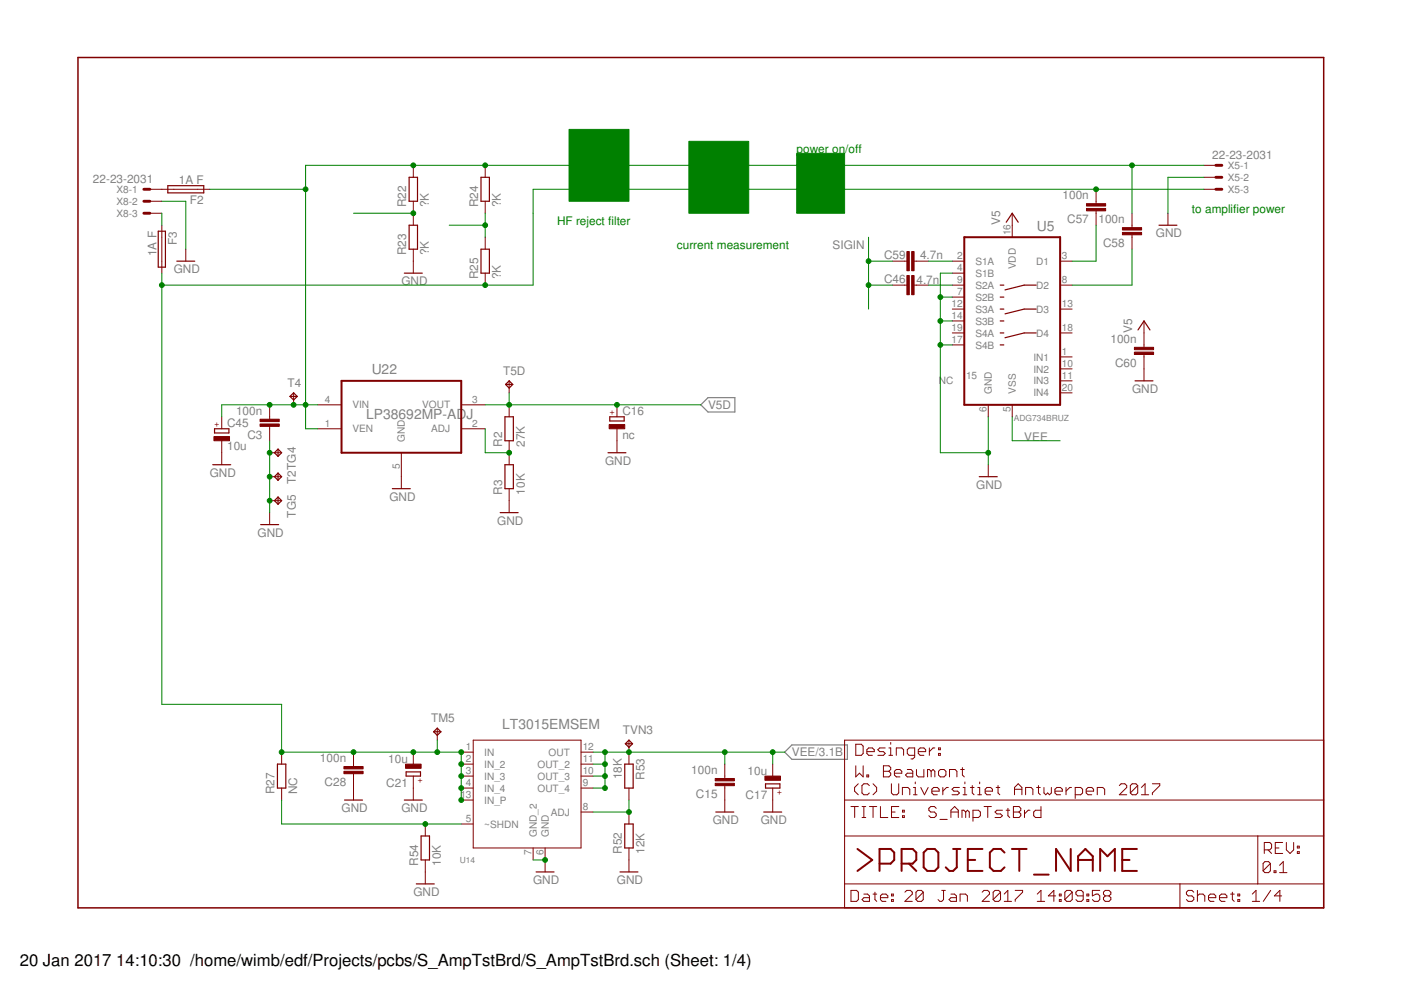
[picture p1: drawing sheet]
<svg xmlns="http://www.w3.org/2000/svg" width="297mm" height="210mm" viewBox="0 0 297 210" stroke-linecap="round" stroke-linejoin="round" font-family="sans-serif">
<path d="M148.6 85.8l1.5-1.5h5.7v3.1h-5.7zM166.4 159.5l1.5-1.6h11.8v3.1h-11.8z" fill="none" stroke="#808080" stroke-width=".25"/>
<path d="M16.5 12.2h264.1v180.3h-264.1z" fill="none" stroke="#800000" stroke-width=".32"/>
<g fill="none" stroke="#800000" stroke-width=".21">
<path d="M87.6 35.1v2.5M102.9 35.1v2.5M255.2 35.1h2.6M255.2 37.6h2.6M31.8 40.1h12.7M31.8 42.7h2.5M31.8 45.2h2.5M34.3 47.8v10.1M39.4 52.8v2.6M87.6 42.7v5.1M87.6 52.8v5.1M102.9 42.7v2.5"/>
<path d="M102.9 50.3v2.5M102.9 57.9v2.6M189.2 55.4h3.1M193.8 55.4h3M201.9 55.4h2.5M201.9 57.9h2.5M214.6 45.2v5.1M224.8 55.4h2.5M232.4 40.1v3.1M232.4 44.7v3.1M240 45.2v3.1M240 49.8v3"/>
<path d="M247.6 45.2v2.6M255.2 40.1h2.6M189.2 60.5h3.1M193.8 60.5h3M201.9 60.5h2.5M201.9 65.5h2.5M201.9 70.6h2.5M201.9 63h2.5M201.9 68.1h2.5M201.9 73.1h2.5M224.8 60.5h2.5M224.8 75.7h2.5"/>
<path d="M224.8 78.2h2.5M224.8 65.5h2.5M224.8 70.6h2.5M242.5 68.1v5.5M242.5 75.2v5.6M47 88.4v2.5M47 93.5v5M57.2 85.8v3.1M57.2 90.4v3.1M57.2 96h2.5M62.3 83.3v2.5M67.3 85.8h5.1"/>
<path d="M67.3 90.9h5.1M85.1 96v7.6M97.8 85.8h5.1M97.8 90.9h5.1M107.9 80.8v2.5M107.9 85.8v2.6M107.9 93.5v5M130.8 85.8v2.6M130.8 90.9v5.1M209.5 85.8v2.6M209.5 98.5v2.6M214.6 85.8v2.6"/>
<path d="M224.8 80.8h2.5M224.8 83.3h2.5M57.2 108.7v2.5M57.2 101.1h2.5M57.2 106.2h2.5M107.9 103.6v5.1M59.7 159.5v2.5M75 159.5v3M87.6 159.5v2.5M92.7 154.4v2.5M97.8 159.5h2.5M100.3 156.9h22.9v22.9h-22.9z"/>
<path d="M123.2 159.5h2.5M133.3 156.9v5.1M179.1 156.9h101.5v35.6h-101.5zM181.4 157.8h1.2l.4 .4v1.5l-.4 .4h-1.2zM183.8 159.4h1.6v-.4l-.4-.4h-.8l-.4 .4v.7l.4 .4h.8M187.7 158.6h-1.2l-.4 .4 .4 .4h.8l.4 .3-.4 .4h-1.2M188.5 158.6h.3v1.5M188.8 157.4v.4M194.7 159.4h1.6v-.4l-.4-.4h-.8l-.4 .4v.7l.4 .4h.8M197 158.6v1.5M198.2 158.6h-.4l-.8 .8M199 159.7h.4v.4h-.4z"/>
<path d="M199 158.6h.4v.4h-.4zM59.7 167.1v2.5M75 164v5.6M87.6 164.5v5.1M90.2 174.7v2.5M97.8 169.6h2.5M97.8 162h2.5M97.8 164.5h2.5M97.8 167.1h2.5M97.8 174.7h2.5M113 179.8v2.5M115.6 179.8v5.1"/>
<path d="M123.2 172.2h2.5M123.2 162h2.5M123.2 164.5h2.5M123.2 167.1h2.5M133.3 167.1v2.5M133.3 172.2v2.5M133.3 179.8v5.1M153.7 162v3.1M153.7 166.6v5.6M163.8 162v2.5M163.8 167.1v5.1M179.1 177.2h101.5"/>
<path d="M179.1 169.6h101.5M180.4 171h1.6M181.2 171v2.3M181.4 162.4v2.3l.8-.8 .8 .8v-2.3M182 166.2l-.8 .8v.7l.8 .8M182.8 171h.8M182.8 173.3h.8M183.2 171v2.3M183.8 164.3h.4v.4h-.4zM184.3 166.6l-.4-.4h-.7l-.4 .4v1.5l.4 .4h.7l.4-.4M184.3 171h1.6M185.1 171v2.3"/>
<path d="M185.1 166.2l.8 .8v.7l-.8 .8M186.7 171v2.3h1.5M187.3 162.4h1.2l.3 .4v.4l-.3 .3 .3 .4v.4l-.3 .4h-1.2zM187.3 163.5h1.2M188.5 160.1h.8M189 166.2v1.9l.4 .4h.8l.3-.4v-1.9M189 172.2h.8M189.6 163.9h1.6v-.4l-.4-.3h-.8l-.4 .3v.8l.4 .4h.8M190 160.1v-1.5h1.2l.4 .4v1.1M190.6 171h-1.6v2.3h1.6M191.3 168.5v-1.5h1.2l.4 .3v1.2M191.3 173h.4v.3h-.4z"/>
<path d="M191.3 171.8h.4v.4h-.4zM192.4 163.2h.7l.4 .3v1.2h-1.1l-.4-.4 .4-.4h1.1M193.7 168.5h.7M193.7 167h.4v1.5M193.9 160.1h-1.2l-.3-.4v-.7l.3-.4h1.2v1.9l-.4 .4h-.4M194.1 165.8v.4M194.3 163.2v1.1l.4 .4h1.2v-1.5M195.2 167l.8 1.5 .8-1.5M197.4 163.5l-.4-.3h-.3v1.5M197.4 163.5v1.2M197.4 163.5l.4-.3 .4 .3v1.2M197.6 167.7h1.5v-.4l-.4-.3h-.7l-.4 .3v.8l.4 .4h.7"/>
<path d="M198.5 171.4l-.4-.4h-.8l-.4 .4v.4l.4 .4h.8l.4 .4v.4l-.4 .3h-.8l-.4-.3M199.3 173.7h1.5M199.4 163.2h.8l.4 .3v.8l-.4 .4h-.8l-.4-.4v-.8zM199.9 167v1.5M201.1 167h-.4l-.8 .7M201.3 164.7v-1.5h1.2l.4 .3v1.2M201.6 172.2h1.6M201.6 173.3v-1.5l.8-.8 .8 .8v1.5M203.4 167h-1.2l-.4 .3 .4 .4h.8l.4 .4-.4 .4h-1.2M203.7 163.2h.7M204 162.8v1.5l.4 .4M204.2 168.5h.8"/>
<path d="M204.2 167h.4v1.5M204.6 165.8v.4M204.7 172.2l-.4-.4h-.3v1.5M204.7 172.2v1.1M204.7 172.2l.4-.4 .4 .4v1.1M205.7 167h.8M206.1 166.6v1.5l.4 .4M206.3 173.3h1.2l.4-.3v-.8l-.4-.4h-1.2v2.3M207.3 168.5h.8M207.3 167h.4v1.5M207.7 165.8v.4M208.6 171h1.6"/>
<path d="M208.9 167.7h1.5v-.4l-.4-.3h-.7l-.4 .3v.8l.4 .4h.7M209.4 171v2.3M211.2 167h.8M211.6 166.6v1.5l.4 .4M212.5 171.8h-1.1l-.4 .4 .4 .4h.7l.4 .4-.4 .3h-1.1M213.3 171.8h.8M213.7 171.4v1.6l.4 .3M214.9 171h1.1l.4 .4v.4l-.4 .4 .4 .4v.4l-.4 .3h-1.1zM214.9 172.2h1.1M215.1 168.5v-1.5l.8-.8 .8 .8v1.5M215.1 167.3h1.6M217.2 171.8v1.5"/>
<path d="M217.4 168.5v-1.5h1.2l.4 .3v1.2M218.4 171.8h-.4l-.8 .8M219.8 167h.8M220.2 166.6v1.5l.4 .4M220.7 171v2.3h-1.2l-.3-.3v-.8l.3-.4h1.2M221.3 167v1.1l.4 .4 .4-.4 .4 .4 .4-.4v-1.1M223.7 167.7h1.5v-.4l-.3-.3h-.8l-.4 .3v.8l.4 .4h.8M226 167v1.5M227.2 167h-.4l-.8 .7M228 168.5h1.1l.4-.4v-.8l-.4-.3h-1.1v2.3M230.3 167.7h1.6v-.4l-.4-.3h-.8l-.4 .3v.8l.4 .4h.8M232.6 168.5v-1.5h1.2l.4 .3v1.2"/>
<path d="M237.3 166.6l.4-.4h.8l.4 .4v.4l-1.6 1.5h1.6M241.2 166.6l-.4-.4h-.7l-.5 .4v1.5M241.2 166.6v1.5l-.4 .4h-.7l-.5-.4M241.2 166.6l-1.6 1.5M242 168.5h1.5M242 167l.8-.8v2.3M244.3 166.2h1.6v.4l-1.6 1.5v.4M266.7 177.2v10.2M270.4 179.8h.8M271.9 178.6h-1.5v2.4h1.5M272.7 178.6v1.6l.8 .8 .8-.8v-1.6M275.1 179.4h.4v.4h-.4z"/>
<path d="M90.2 182.3v5.1M179.1 187.4h101.5M180.4 188.8h1.2l.4 .4v1.5l-.4 .4h-1.2zM183.2 189.6h.7l.4 .3v1.2h-1.1l-.4-.4 .4-.4h1.1M185.1 189.6h.8M185.5 189.2v1.5l.4 .4M186.7 190.3h1.5v-.4l-.4-.3h-.8l-.3 .3v.8l.3 .4h.8M189 190.7h.4v.4h-.4zM189 189.6h.4v.3h-.4zM191.9 189.2l.4-.4h.7l.4 .4v.4l-1.5 1.5h1.5M195.7 189.2v1.5l-.3 .4h-.8l-.4-.4M195.7 189.2l-.3-.4h-.8l-.4 .4v1.5"/>
<path d="M195.7 189.2l-1.5 1.5M199.7 188.8h.7M200 188.8v1.9l-.3 .4h-.4l-.4-.4M201.6 189.6h.8l.4 .3v1.2h-1.2l-.4-.4 .4-.4h1.2M203.6 191.1v-1.5h1.1l.4 .3v1.2M208.2 189.2l.4-.4h.8l.4 .4v.4l-1.6 1.5h1.6M212.1 189.2v1.5l-.4 .4h-.7l-.4-.4M212.1 189.2l-.4-.4h-.7l-.4 .4v1.5M212.1 189.2l-1.5 1.5M212.9 191.1h1.6M212.9 189.6l.8-.8v2.3M215.2 188.8h1.6v.4l-1.6 1.5v.4"/>
<path d="M219.9 191.1h1.6M219.9 189.6l.8-.8v2.3M223.8 189.9h-1.5l1.1-1.1v2.3M224.6 190.7h.4v.4h-.4zM224.6 189.6h.4v.3h-.4zM227.3 189.2v1.5l-.4 .4h-.7l-.4-.4M227.3 189.2l-.4-.4h-.7l-.4 .4v1.5M227.3 189.2l-1.5 1.5M229.7 189.9h-1.2l-.4-.3v-.4l.4-.4h.8l.4 .4v1.5l-.4 .4h-.8l-.4-.4M230.4 190.7h.4v.4h-.4zM230.4 189.6h.4v.3h-.4zM233.2 188.8h-1.6v1.1l.8-.3h.4l.4 .3v.8l-.4 .4h-.8l-.4-.4"/>
<path d="M234.3 189.9l-.3 .4v.4l.3 .4h.8l.4-.4v-.4l-.4-.4M234.3 189.9l-.3-.3v-.4l.3-.4h.8l.4 .4v.4l-.4 .3M234.3 189.9h.8M250.2 187.4v5.1M253.1 189.2l-.4-.4h-.8l-.4 .4v.4l.4 .3h.8l.4 .4v.4l-.4 .4h-.8l-.4-.4M253.9 189.9l.4-.3h.8l.3 .3v1.2M253.9 188.8v2.3M256.2 190.3h1.6v-.4l-.4-.3h-.8l-.4 .3v.8l.4 .4h.8M258.6 190.3h1.5v-.4l-.4-.3h-.7l-.4 .3v.8l.4 .4h.7M260.9 189.6h.8M261.3 189.2v1.5l.4 .4M262.4 190.7h.4v.4h-.4z"/>
<path d="M262.4 189.6h.4v.3h-.4zM265.5 191.1h1.6M265.5 189.6l.8-.8v2.3M268.1 180.2h1.1l.4-.4v-.8l-.4-.4h-1.1v2.4M268.8 180.2l.8 .8M269.3 183.1l-.3-.4h-.8l-.4 .4v1.5M269.3 183.1v1.5l-.3 .4h-.8l-.4-.4M269.3 183.1l-1.5 1.5M269.4 188.8l-1.6 2.3M270.1 184.6h.4v.4h-.4zM271.3 185h1.6M271.3 183.5l.8-.8v2.3"/>
<path d="M271.7 189.9h-1.5l1.2-1.1v2.3M275.1 180.6h.4v.4h-.4z"/>
</g>
<g fill="none" stroke="#800000" stroke-width=".42">
<path d="M204.4 50.3h20.4v35.5h-20.4zM72.4 80.8h25.4v15.2h-25.4zM181.8 180l3.1 2.3-3.1 2.4M186.5 183.1h2.3l.8-.8v-1.5l-.8-.8h-2.3v4.7M191.2 183.1h2.3l.8-.8v-1.5l-.8-.8h-2.3v4.7M192.7 183.1l1.6 1.6M195.8 180.8l.8-.8h1.6l.7 .8v3.1l-.7 .8h-1.6l-.8-.8zM202.1 180h1.5M202.9 180v3.9l-.8 .8h-.8l-.8-.8M205.2 182.3h1.6M208.3 180h-3.1v4.7h3.1M213 180.8l-.8-.8h-1.5l-.8 .8v3.1l.8 .8h1.5l.8-.8"/>
<path d="M214.5 180h3.2M216.1 180v4.7M219.2 185.4h3.1M227 180v4.7l-3.1-4.7v4.7M228.6 182.3h3.1M228.6 184.7v-3.2l1.5-1.5 1.6 1.5v3.2M233.3 184.7v-4.7l1.5 1.5 1.6-1.5v4.7M237.9 182.3h1.6M241 180h-3.1v4.7h3.1"/>
</g>
<g fill="none" stroke="#800000" stroke-width=".25">
<path d="M35.6 39.4h7.6v1.5h-7.6zM86.7 37.6h1.8v5.1h-1.8zM102 37.6h1.8v5.1h-1.8zM33.5 49h1.6v7.6h-1.6zM37.5 55.4h3.8M85.7 57.9h3.8M86.7 47.8h1.8v5h-1.8zM102 52.8h1.8v5.1h-1.8zM213.3 47.1l1.3-1.9 1.3 1.9M245.7 47.8h3.8M212.1 60.5h.7M212.1 63h.7"/>
<path d="M212.1 65.5h.7M212.1 68.1h.7M212.1 70.6h.7M212.1 73.1h.7M219.7 60.5h-2.6l-4 1M219.7 65.5h-2.6l-4 1M219.7 70.6h-2.6l-4 1M241.3 70l1.2-1.9 1.3 1.9M45.1 98.5h3.8M45.5 90.9h3v.9h-3zM58.9 95.2l.8 .8-.8 .8M58.9 95.2l-.7 .8 .7 .8"/>
<path d="M58.9 95.2v1.6M61.5 84.1l.8-.8 .7 .8M61.5 84.1l.8 .7 .7-.7M61.5 84.1h1.5M107.1 88.4h1.7v5.1h-1.7zM107.1 98.5h1.7v5.1h-1.7zM107.2 81.5l.7-.7 .8 .7M107.2 81.5l.7 .8 .8-.8M107.2 81.5h1.5M128.9 96h3.8M129.3 88.4h3v.9h-3zM240.6 80.8h3.9"/>
<path d="M55.3 111.2h3.8M58.9 100.3v1.5M58.9 105.4v1.5M58.9 100.3l.8 .8-.8 .7M58.9 100.3l-.7 .8 .7 .7M58.9 105.4l.8 .8-.8 .7M58.9 105.4l-.7 .8 .7 .7M83.2 103.6h3.8M106 108.7h3.9M207.6 101.1h3.8M91.9 155.2l.8-.8 .8 .8M91.9 155.2l.8 .7 .8-.7"/>
<path d="M91.9 155.2h1.6M132.6 157.7l.7-.8 .8 .8M132.6 157.7l.7 .8 .8-.8M132.6 157.7h1.5M58.8 162h1.8v5.1h-1.8zM73 169.6h3.9M85.7 169.6h3.8M86.1 163.7h3.1v.8h-3.1zM89.3 177.2h1.8v5.1h-1.8zM132.5 162h1.7v5.1h-1.7zM132.5 174.7h1.7v5.1h-1.7zM151.8 172.2h3.8"/>
<path d="M161.9 172.2h3.8M162.3 166.2h3.1v.9h-3.1zM88.3 187.4h3.8M113.7 184.9h3.8M131.4 184.9h3.9"/>
</g>
<g fill="#800000" stroke="#800000" stroke-width=".21">
<path d="M55.1 88.9h4.1v.5h-4.1z"/>
<path d="M55.1 89.9h4.1v.5h-4.1z"/>
<path d="M162.2 164.5h3.3v.9h-3.3z"/>
<path d="M86 162h3.3v.9h-3.3z"/>
<path d="M129.2 90h3.3v.9h-3.3z"/>
<path d="M72.9 162.5h4.1v.5h-4.1z"/>
<path d="M72.9 163.5h4.1v.5h-4.1z"/>
<path d="M151.6 165.1h4.1v.5h-4.1z"/>
<path d="M151.6 166.1h4.1v.5h-4.1z"/>
<path d="M45.4 92.6h3.3v.9h-3.3z"/>
<path d="M192.3 58.4h.5v4.1h-.5z"/>
<path d="M193.3 58.4h.5v4.1h-.5z"/>
<path d="M192.3 53.3h.5v4.1h-.5z"/>
<path d="M193.3 53.3h.5v4.1h-.5z"/>
<path d="M230.4 43.2h4v.5h-4z"/>
<path d="M230.4 44.2h4v.5h-4z"/>
<path d="M238 48.3h4v.5h-4z"/>
<path d="M238 49.3h4v.5h-4z"/>
<path d="M240.5 73.6h4.1v.5h-4.1z"/>
<path d="M240.5 74.7h4.1v.5h-4.1z"/>
</g>
<path d="M257.8 35.1h1.3M257.8 37.6h1.3M30.5 40.1h1.3M30.5 42.7h1.3M30.5 45.2h1.3M257.8 40.1h1.3" fill="none" stroke="#800000" stroke-width=".61"/>
<g fill="#008000" stroke="#008000" stroke-width=".21">
<path d="M120.6 27.4h12.7v15.3h-12.7z"/>
<path d="M146 30h12.7v15.2h-12.7z"/>
<path d="M168.9 32.5h10.2v12.7h-10.2z"/>
</g>
<g fill="none" stroke="#008000" stroke-width=".21">
<path d="M240 35.1v10.1M255.2 37.6h-7.6v7.6M255.2 35.1h-190.4v55.8h2.5M34.3 42.7h5.1v10.1M34.3 57.9v91.4h25.4v10.2h38.1v10.1M34.3 45.2v2.6M44.5 40.1h20.3M75 45.2h12.6M95.2 47.8h7.7M102.9 45.2v5.1M184.1 55.4h5.1M184.1 50.3v15.2"/>
<path d="M196.8 55.4h5.1M201.9 57.9h-2.5v38.1h10.1M232.4 47.8v7.6h-5.1M240 52.8v7.7h-12.7M255.2 40.1h-142.2v20.4h-78.7M184.1 60.5h5.1M196.8 60.5h5.1M199.4 63h2.5M199.4 68.1h2.5M199.4 73.1h2.5M57.2 93.5v15.2M67.3 85.8h-20.3v2.6"/>
<path d="M102.9 90.9v5.1h5M102.9 85.8h45.7M107.9 83.3v2.5M209.5 88.4v10.1M214.6 88.4v5.1h10.2M92.7 156.9v2.6M125.7 159.5h40.7M128.3 159.5v7.6h-2.6M153.7 159.5v2.5M163.8 159.5v2.5M59.7 169.6v5.1h38.1M125.7 164.5h2.6"/>
<path d="M125.7 162h2.6M133.3 169.6v2.6h-7.6M113 182.3h2.6"/>
</g>
<g fill="#008000" stroke="#008000" stroke-width=".21">
<circle cx="57.2" cy="96" r=".51"/>
<circle cx="57.2" cy="101.1" r=".51"/>
<circle cx="57.2" cy="106.2" r=".51"/>
<circle cx="115.6" cy="182.3" r=".51"/>
<circle cx="209.5" cy="96" r=".51"/>
<circle cx="199.4" cy="68.1" r=".51"/>
<circle cx="199.4" cy="63" r=".51"/>
<circle cx="199.4" cy="73.1" r=".51"/>
<circle cx="62.3" cy="85.8" r=".51"/>
<circle cx="57.2" cy="85.8" r=".51"/>
<circle cx="64.8" cy="85.8" r=".51"/>
<circle cx="64.8" cy="40.1" r=".51"/>
<circle cx="87.6" cy="35.1" r=".51"/>
<circle cx="102.9" cy="35.1" r=".51"/>
<circle cx="240" cy="35.1" r=".51"/>
<circle cx="107.9" cy="85.8" r=".51"/>
<circle cx="130.8" cy="85.8" r=".51"/>
<circle cx="107.9" cy="96" r=".51"/>
<circle cx="133.3" cy="172.2" r=".51"/>
<circle cx="128.3" cy="162" r=".51"/>
<circle cx="128.3" cy="159.5" r=".51"/>
<circle cx="128.3" cy="164.5" r=".51"/>
<circle cx="128.3" cy="167.1" r=".51"/>
<circle cx="133.3" cy="159.5" r=".51"/>
<circle cx="163.8" cy="159.5" r=".51"/>
<circle cx="153.7" cy="159.5" r=".51"/>
<circle cx="90.2" cy="174.7" r=".51"/>
<circle cx="232.4" cy="40.1" r=".51"/>
<circle cx="97.8" cy="169.6" r=".51"/>
<circle cx="97.8" cy="167.1" r=".51"/>
<circle cx="97.8" cy="164.5" r=".51"/>
<circle cx="87.6" cy="159.5" r=".51"/>
<circle cx="97.8" cy="159.5" r=".51"/>
<circle cx="59.7" cy="159.5" r=".51"/>
<circle cx="75" cy="159.5" r=".51"/>
<circle cx="97.8" cy="162" r=".51"/>
<circle cx="92.7" cy="159.5" r=".51"/>
<circle cx="34.3" cy="60.5" r=".51"/>
<circle cx="102.9" cy="60.5" r=".51"/>
<circle cx="184.1" cy="55.4" r=".51"/>
<circle cx="184.1" cy="60.5" r=".51"/>
<circle cx="87.6" cy="45.2" r=".51"/>
<circle cx="102.9" cy="47.8" r=".51"/>
</g>
<g font-size="3.5">
<text x="4.2" y="204.7">20 Jan 2017</text>
<text x="24.6" y="204.7">14:10:30 /home/wimb/edf/Projects/pcbs/S_AmpTstBrd/S_AmpTstBrd.sch (Sheet: 1/4)</text>
</g>
<g font-size="2.9" fill="#808080">
<text x="219.8" y="49">U5</text>
<text x="78.8" y="79.2">U22</text>
<text x="77.7" y="88.8">LP38692MP-ADJ</text>
<text x="106.5" y="154.6">LT3015EMSEM</text>
</g>
<g font-size="2.5" fill="#008000">
<text x="168.9" y="32.5">power on/off</text>
<text x="118.1" y="47.7">HF reject filter</text>
<text x="252.7" y="45.2">to amplifier power</text>
<text x="143.5" y="52.8">current measurement</text>
</g>
<g font-size="2.5" fill="#808080">
<text x="257" y="33.7">22-23-2031</text>
<text x="19.7" y="38.7">22-23-2031</text>
<text x="37.9" y="39">1A F</text>
<text x="40.3" y="43.3">F2</text>
<text x="86.1" y="43.9" transform="rotate(-90 86.1 43.9)">R22</text>
<text x="90.9" y="43.9" transform="rotate(-90 90.9 43.9)">?K</text>
<text x="101.4" y="43.9" transform="rotate(-90 101.4 43.9)">R24</text>
<text x="106.2" y="43.9" transform="rotate(-90 106.2 43.9)">?K</text>
<text x="212.1" y="47.7" transform="rotate(-90 212.1 47.7)">V5</text>
<text x="225.3" y="42.3">100n</text>
<text x="226.3" y="47.4">C57</text>
<text x="232.9" y="47.4">100n</text>
<text x="37.5" y="51.9" transform="rotate(-90 37.5 51.9)">F3</text>
<text x="176.5" y="52.8">SIGIN</text>
<text x="233.9" y="52.4">C58</text>
<text x="245.1" y="50.3">GND</text>
<text x="33.2" y="54.3" transform="rotate(-90 33.2 54.3)">1A F</text>
<text x="36.8" y="57.9">GND</text>
<text x="86.1" y="54.1" transform="rotate(-90 86.1 54.1)">R23</text>
<text x="90.9" y="54.1" transform="rotate(-90 90.9 54.1)">?K</text>
<text x="101.4" y="59.2" transform="rotate(-90 101.4 59.2)">R25</text>
<text x="106.2" y="59.2" transform="rotate(-90 106.2 59.2)">?K</text>
<text x="187.4" y="55">C59</text>
<text x="195.1" y="55">4.7n</text>
<text x="85.1" y="60.4">GND</text>
<text x="187.4" y="60.1">C46</text>
<text x="194.3" y="60.3">4.7n</text>
<text x="240" y="70.6" transform="rotate(-90 240 70.6)">V5</text>
<text x="235.4" y="72.8">100n</text>
<text x="236.4" y="77.8">C60</text>
<text x="61" y="82">T4</text>
<text x="106.7" y="79.5">T5D</text>
<text x="240" y="83.3">GND</text>
<text x="50.1" y="88">100n</text>
<text x="132" y="87.9">C16</text>
<text x="150.1" y="86.7">V5D</text>
<text x="48.1" y="95.5">10u</text>
<text x="48.1" y="90.4">C45</text>
<text x="52.4" y="93.1">C3</text>
<text x="106.5" y="94.7" transform="rotate(-90 106.5 94.7)">R2</text>
<text x="111.3" y="94.7" transform="rotate(-90 111.3 94.7)">27K</text>
<text x="132" y="93">nc</text>
<text x="217.2" y="93.5">VEE</text>
<text x="44.5" y="101.1">GND</text>
<text x="128.3" y="98.5">GND</text>
<text x="62.8" y="102.7" transform="rotate(-90 62.8 102.7)">T2TG4</text>
<text x="82.6" y="106.2">GND</text>
<text x="106.5" y="104.9" transform="rotate(-90 106.5 104.9)">R3</text>
<text x="111.3" y="104.9" transform="rotate(-90 111.3 104.9)">10K</text>
<text x="207" y="103.6">GND</text>
<text x="54.6" y="113.8">GND</text>
<text x="62.8" y="109.8" transform="rotate(-90 62.8 109.8)">TG5</text>
<text x="105.4" y="111.2">GND</text>
<text x="91.4" y="153.1">TM5</text>
<text x="132.1" y="155.7">TVN3</text>
<text x="67.8" y="161.6">100n</text>
<text x="82.3" y="161.7">10u</text>
<text x="167.9" y="160.4">VEE/3.1B</text>
<text x="68.8" y="166.7">C28</text>
<text x="81.9" y="166.8">C21</text>
<text x="131.8" y="165.2" transform="rotate(-90 131.8 165.2)">18K</text>
<text x="136.6" y="165.3" transform="rotate(-90 136.6 165.3)">R53</text>
<text x="146.6" y="164.2">100n</text>
<text x="158.5" y="164.3">10u</text>
<text x="58.2" y="168.4" transform="rotate(-90 58.2 168.4)">R27</text>
<text x="63" y="168.4" transform="rotate(-90 63 168.4)">NC</text>
<text x="72.4" y="172.2">GND</text>
<text x="85.1" y="172.2">GND</text>
<text x="147.6" y="169.3">C15</text>
<text x="158.1" y="169.4">C17</text>
<text x="151.1" y="174.7">GND</text>
<text x="161.3" y="174.7">GND</text>
<text x="88.7" y="183.6" transform="rotate(-90 88.7 183.6)">R54</text>
<text x="93.5" y="183.6" transform="rotate(-90 93.5 183.6)">10K</text>
<text x="131.9" y="181.1" transform="rotate(-90 131.9 181.1)">R52</text>
<text x="136.7" y="181.1" transform="rotate(-90 136.7 181.1)">12K</text>
<text x="87.6" y="190">GND</text>
<text x="113" y="187.4">GND</text>
<text x="130.8" y="187.4">GND</text>
</g>
<g font-size="2.1" fill="#808080">
<text x="260.3" y="35.8">X5-1</text>
<text x="24.7" y="40.9">X8-1</text>
<text x="260.3" y="38.4">X5-2</text>
<text x="260.3" y="40.9">X5-3</text>
<text x="24.7" y="43.4">X8-2</text>
<text x="24.7" y="46">X8-3</text>
<text x="214.3" y="49.9" transform="rotate(-90 214.3 49.9)">16</text>
<text x="202.9" y="55">2</text>
<text x="202.9" y="57.5">4</text>
<text x="206.8" y="56.1">S1A</text>
<text x="206.8" y="58.7">S1B</text>
<text x="215.4" y="57.1" transform="rotate(-90 215.4 57.1)">VDD</text>
<text x="219.7" y="56.1">D1</text>
<text x="225.1" y="55">3</text>
<text x="201.7" y="65.2">12</text>
<text x="202.9" y="60.1">9</text>
<text x="202.9" y="62.6">7</text>
<text x="206.8" y="61.2">S2A</text>
<text x="206.8" y="63.7">S2B</text>
<text x="219.7" y="61.2">D2</text>
<text x="225.1" y="60.1">8</text>
<text x="225.1" y="65.2">13</text>
<text x="201.7" y="70.2">19</text>
<text x="201.7" y="67.7">14</text>
<text x="206.8" y="66.3">S3A</text>
<text x="206.8" y="71.4">S4A</text>
<text x="206.8" y="68.8">S3B</text>
<text x="219.7" y="66.3">D3</text>
<text x="219.7" y="71.4">D4</text>
<text x="225.1" y="70.2">18</text>
<text x="201.7" y="72.8">17</text>
<text x="206.8" y="73.9">S4B</text>
<text x="219.1" y="76.4">IN1</text>
<text x="225.1" y="75.3">1</text>
<text x="225.1" y="77.9">10</text>
<text x="199" y="81.5">NC</text>
<text x="204.8" y="80.4">15</text>
<text x="210.3" y="83.5" transform="rotate(-90 210.3 83.5)">GND</text>
<text x="215.4" y="83.5" transform="rotate(-90 215.4 83.5)">VSS</text>
<text x="219.1" y="79">IN2</text>
<text x="219.1" y="81.5">IN3</text>
<text x="225.1" y="80.4">11</text>
<text x="225.1" y="82.9">20</text>
<text x="68.9" y="85.5">4</text>
<text x="74.7" y="86.6">VIN</text>
<text x="89.5" y="86.6">VOUT</text>
<text x="100.1" y="85.5">3</text>
<text x="209.2" y="87.4" transform="rotate(-90 209.2 87.4)">6</text>
<text x="214.3" y="87.4" transform="rotate(-90 214.3 87.4)">5</text>
<text x="219.1" y="84.1">IN4</text>
<text x="68.9" y="90.6">1</text>
<text x="74.7" y="91.7">VEN</text>
<text x="85.9" y="93.7" transform="rotate(-90 85.9 93.7)">GND</text>
<text x="91.4" y="91.7">ADJ</text>
<text x="100.1" y="90.6">2</text>
<text x="84.7" y="99.5" transform="rotate(-90 84.7 99.5)">5</text>
<text x="98.8" y="161.7">2</text>
<text x="98.8" y="159.1">1</text>
<text x="102.7" y="160.2">IN</text>
<text x="116.3" y="160.2">OUT</text>
<text x="123.5" y="161.7">11</text>
<text x="123.5" y="159.1">12</text>
<text x="98.8" y="164.2">3</text>
<text x="98.8" y="166.7">4</text>
<text x="102.7" y="162.8">IN_2</text>
<text x="102.7" y="165.3">IN_3</text>
<text x="102.7" y="167.9">IN_4</text>
<text x="114" y="165.3">OUT_3</text>
<text x="114" y="167.9">OUT_4</text>
<text x="114" y="162.8">OUT_2</text>
<text x="123.5" y="164.2">10</text>
<text x="123.5" y="166.7">9</text>
<text x="97.6" y="169.3">13</text>
<text x="102.7" y="170.4">IN_P</text>
<text x="116.8" y="172.9">ADJ</text>
<text x="123.5" y="171.8">8</text>
<text x="98.8" y="174.4">5</text>
<text x="102.7" y="175.5">~SHDN</text>
<text x="113.8" y="177.5" transform="rotate(-90 113.8 177.5)">GND_2</text>
<text x="116.3" y="177.5" transform="rotate(-90 116.3 177.5)">GND</text>
<text x="112.7" y="181.3" transform="rotate(-90 112.7 181.3)">7</text>
<text x="115.2" y="181.3" transform="rotate(-90 115.2 181.3)">6</text>
</g>
<g font-size="1.8" fill="#800000">
<text x="130.2" y="88" transform="rotate(-90 130.2 88)">+</text>
<text x="46.4" y="90.5" transform="rotate(-90 46.4 90.5)">+</text>
<text x="89.5" y="166" transform="rotate(-90 89.5 166)">+</text>
<text x="165.7" y="168.5" transform="rotate(-90 165.7 168.5)">+</text>
</g>
<g font-size="1.8" fill="#808080">
<text x="215" y="89.4">ADG734BRUZ</text>
<text x="97.5" y="183">U14</text>
</g>
</svg>
